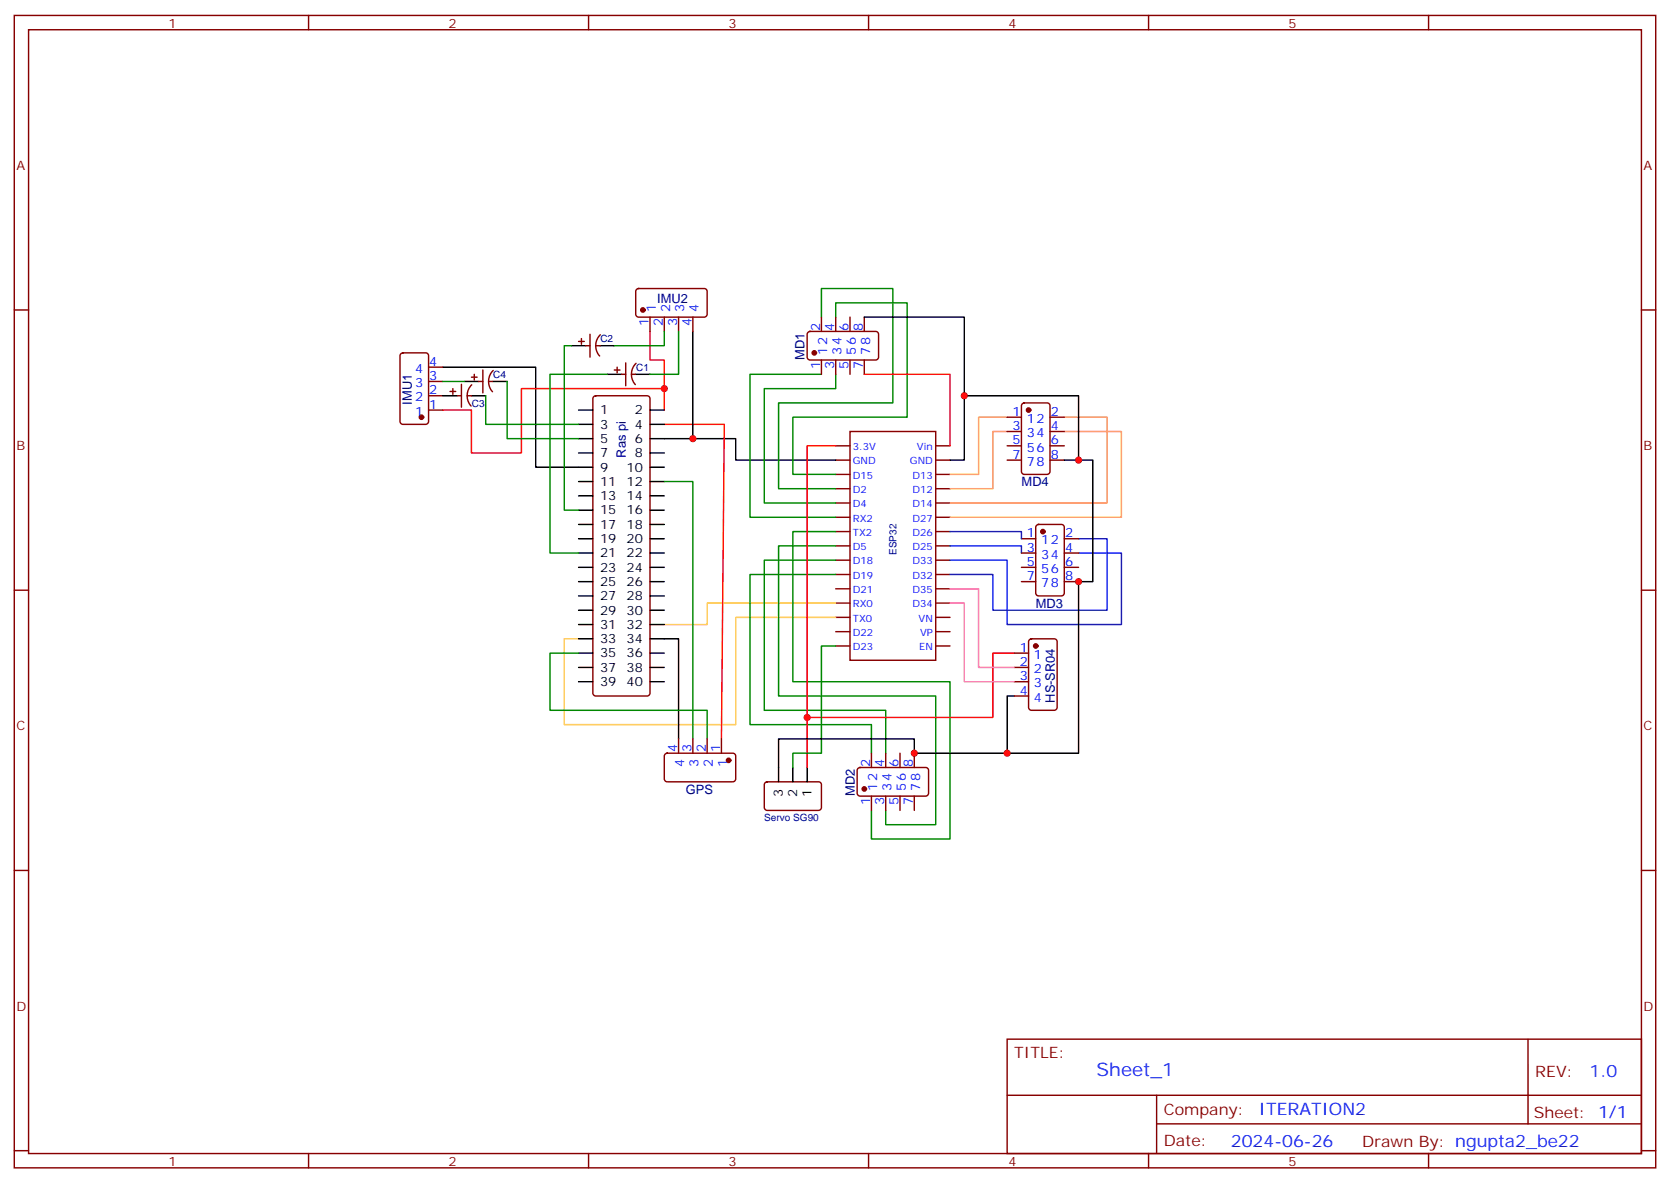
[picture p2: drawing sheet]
<svg xmlns="http://www.w3.org/2000/svg" width="412mm" height="292mm" viewBox="0 0 412 292" stroke-linecap="round" stroke-linejoin="round" font-family="sans-serif">
<g fill="none" stroke="#870000" stroke-width=".35">
<path d="M3.5 3.8h405.4v284.3h-405.4zM7.1 7.3h398.2v277.3h-398.2zM76.2 3.8v3.5M145.3 3.8v3.5M214.5 3.8v3.5M283.6 3.8v3.5M352.8 3.8v3.5M3.5 76.5h3.6M157.2 71.4l.5-.2h16.2a.71 .71 0 0 1 .7 .7v5.6a.76 .76 0 0 1-.7 .7h-16.2a.76 .76 0 0 1-.7-.7v-5.6zM160.5 78.2v3.6M164 78.2v3.6M167.6 78.2v3.6"/>
<path d="M171.1 78.2v3.6M202.8 78.2v3.6M206.4 78.2v3.6M209.9 78.2v3.6M213.4 78.2v3.6M405.3 76.5h3.6M99 87.3l.5-.2h5.6a.71 .71 0 0 1 .7 .7v16.2a.76 .76 0 0 1-.7 .7h-5.6a.76 .76 0 0 1-.7-.7v-16.2zM105.8 97.6h3.6M105.8 94.1h3.6M105.8 90.6h3.6M111.1 96.6h1.4M111.8 95.9v1.4"/>
<path d="M112.9 97.6h1M113.9 94.8v5.7M115.4 97.6h1M116.4 93.1h1.4M116.5 94.9a3.8 3.8 0 0 0-.2 5.3M117.1 92.4v1.4M118.2 94.1h1M119.2 91.3v5.6M120.6 94.1h1.1M121.8 91.4a3.8 3.8 0 0 0-.2 5.3M142.9 84.2h1.4M143.6 83.5v1.4"/>
<path d="M144.6 85.3h1.1M145.7 82.5v5.6M146.6 97.9l.5-.3h12.7a.71 .71 0 0 1 .7 .8v72.6a.76 .76 0 0 1-.7 .7h-12.7a.76 .76 0 0 1-.7-.7v-72.6zM147.1 85.3h1.1M148.2 82.6a3.8 3.8 0 0 0-.1 5.2M151.7 91.3h1.4M152.4 90.6v1.4M153.5 92.4h1M154.5 89.5v5.7M155.9 92.4h1.1M157.1 89.7a3.8 3.8 0 0 0-.2 5.2M199.6 82l.4-.2h16.3a.71 .71 0 0 1 .7 .7v5.6a.76 .76 0 0 1-.7 .7h-16.3a.76 .76 0 0 1-.7-.7v-5.6z"/>
<path d="M202.8 88.8v3.6M206.4 88.8v3.6M209.9 88.8v3.6M213.4 88.8v3.6M252.5 99.6l.4-.2h5.7a.71 .71 0 0 1 .7 .7v16.2a.76 .76 0 0 1-.7 .8h-5.7a.76 .76 0 0 1-.7-.8v-16.2zM105.8 101.2h3.6M206.4 117.1h3.5M206.4 113.5h3.5M206.4 110h3.5M209.9 106.5h21.2v56.4h-21.2zM231.1 117.1h3.5M231.1 113.5h3.5"/>
<path d="M231.1 110h3.5M248.7 113.5h3.5M248.7 110h3.5M248.7 102.9h3.5M248.7 106.5h3.5M259.3 113.5h3.5M259.3 110h3.5M259.3 102.9h3.5M259.3 106.5h3.5M206.4 138.2h3.5M206.4 134.7h3.5M206.4 131.2h3.5"/>
<path d="M206.4 127.6h3.5M206.4 124.1h3.5M206.4 120.6h3.5M231.1 138.2h3.5M231.1 134.7h3.5M231.1 131.2h3.5M231.1 127.6h3.5M231.1 124.1h3.5M231.1 120.6h3.5M252.2 132.9h3.6M252.2 136.5h3.6M252.2 140h3.6"/>
<path d="M256 129.6l.5-.2h5.6a.71 .71 0 0 1 .7 .7v16.2a.76 .76 0 0 1-.7 .7h-5.6a.76 .76 0 0 1-.7-.7v-16.2zM262.8 132.9h3.5M262.8 136.5h3.5M262.8 140h3.5M3.5 145.6h3.6M206.4 159.4h3.5M206.4 155.9h3.5M206.4 152.3h3.5M206.4 148.8h3.5M206.4 145.3h3.5M206.4 141.7h3.5M231.1 159.4h3.5"/>
<path d="M231.1 155.9h3.5M231.1 152.3h3.5M231.1 148.8h3.5M231.1 145.3h3.5M231.1 141.7h3.5M252.2 143.5h3.6M254.2 157.8l.5-.2h5.6a.71 .71 0 0 1 .8 .7v16.3a.76 .76 0 0 1-.8 .7h-5.6a.76 .76 0 0 1-.7-.7v-16.3zM262.8 143.5h3.5M405.3 145.6h3.6M250.5 161.1h3.5M250.5 164.7h3.5M250.5 168.2h3.5"/>
<path d="M250.5 171.7h3.5M164.3 186l.4-.2h16.3a.71 .71 0 0 1 .7 .7v5.7a.76 .76 0 0 1-.7 .7h-16.3a.76 .76 0 0 1-.7-.7v-5.7zM167.6 182.3v3.5M171.1 182.3v3.5M174.6 182.3v3.5M178.2 182.3v3.5M189 193.1l.4-.2h12.7a.71 .71 0 0 1 .7 .7v5.6a.76 .76 0 0 1-.7 .8h-12.7a.76 .76 0 0 1-.7-.8v-5.6zM211.9 189.6l.5-.2h16.2a.71 .71 0 0 1 .7 .7v5.6a.76 .76 0 0 1-.7 .7h-16.2a.76 .76 0 0 1-.7-.7v-5.6zM215.2 185.8v3.6M215.2 196.4v3.6M218.7 185.8v3.6M218.7 196.4v3.6"/>
<path d="M222.2 185.8v3.6M222.2 196.4v3.6M225.8 185.8v3.6M225.8 196.4v3.6M3.5 214.8h3.6M405.3 214.8h3.6M248.7 256.4h156.6v28.2h-156.6zM377.3 256.4v20.9M248.7 270.2h156.5M285.6 277.3h119.6M285.6 270.2v14.2M3.5 283.9h3.6"/>
<path d="M76.2 284.6v3.5M145.3 284.6v3.5M214.5 284.6v3.5M283.6 284.6v3.5M352.8 284.6v3.5M405.3 283.9h3.6"/>
</g>
<path d="M206.4 148.8h-31.8v5.3h-10.6M206.4 152.3h-24.7v26.5h-42.4v-21.2h3.6" fill="none" stroke="#fc3" stroke-width=".35"/>
<g fill="none" stroke="#000" stroke-width=".35">
<path d="M213.4 78.2h24.7v19.4M109.4 90.6h22.9v24.7h14.1M109.4 97.6h3.5M114.7 94.1h3.5M116.4 97.6h3.5M121.7 94.1h3.5M141.1 85.3h3.5M148.2 85.3h3.5M149.9 92.4h3.6M157 92.4h3.5M171.1 81.8v26.4M142.9 101.2h3.5"/>
<path d="M142.9 104.7h3.5M142.9 108.2h3.5M142.9 111.8h3.5M142.9 118.8h3.5M160.5 108.2h21.2v5.3h24.7M160.5 101.2h3.5M160.5 104.7h3.5M160.5 111.8h3.5M160.5 115.3h3.5M160.5 118.8h3.5M234.6 113.5h3.5v-15.9h28.2v15.9h-3.5M266.3 113.5h3.6v30h-3.6v42.3h-40.5v-3.5h-33.5v10.6"/>
<path d="M142.9 122.3h3.5M142.9 125.9h3.5M142.9 129.4h3.5M142.9 132.9h3.5M142.9 136.5h3.5M142.9 140h3.5M160.5 122.3h3.5M160.5 125.9h3.5M160.5 129.4h3.5M160.5 132.9h3.5M160.5 136.5h3.5M160.5 140h3.5"/>
<path d="M142.9 143.5h3.5M142.9 147h3.5M142.9 150.6h3.5M142.9 154.1h3.5M142.9 157.6h3.5M160.5 157.6h7.1v24.7M160.5 143.5h3.5M160.5 147h3.5M160.5 150.6h3.5M160.5 154.1h3.5M142.9 161.1h3.5M142.9 164.7h3.5"/>
<path d="M142.9 168.2h3.5M160.5 161.1h3.5M160.5 164.7h3.5M160.5 168.2h3.5M250.5 171.7h-1.8v14.1M195.8 189.4v3.5M199.3 189.4v3.5"/>
</g>
<path d="M248.7 102.9h-7v14.2h-7.1M248.7 106.5h-3.5v14.1h-10.6M262.8 102.9h10.6v21.2h-38.8M262.8 106.5h14.1v21.1h-42.3" fill="none" stroke="#f93" stroke-width=".35"/>
<g fill="none" stroke="#008700" stroke-width=".35">
<path d="M202.8 78.2v-7h17.7v28.2h-28.2v21.2h14.1M206.4 78.2v-3.5h17.6v28.2h-28.2v14.2h10.6M109.4 94.1h5.3M119.9 97.6v7.1h23M125.2 94.1v14.1h17.7M141.1 85.3h-1.8v40.6h3.6M149.9 92.4h-14.1v44.1h7.1M164 81.8v3.5h-12.3M167.6 81.8v10.6h-7.1M202.8 92.4h-17.6v35.2h21.2M206.4 92.4v3.5h-17.7v28.2h17.7M164 118.8h7.1v63.5"/>
<path d="M206.4 131.2h-10.6v37h38.8v38.8h-19.4v-7M206.4 134.7h-14.1v37h38.8v31.8h-12.4v-3.5M206.4 138.2h-17.7v37.1h30v10.5M206.4 141.7h-21.2v37.1h30v7M206.4 159.4h-3.6v26.4h-7v3.6M142.9 161.1h-7.1v14.2h38.8v7"/>
</g>
<path d="M160.5 81.8v7h3.5v12.4M164 95.9h-35.2v15.9h-12.4v-10.6h-7M213.4 92.4h21.2v17.6M164 104.7h14.9l-.7 77.6M206.4 110h-7.1v67h45.9v-15.9h5.3M199.3 177v12.4" fill="none" stroke="#f00" stroke-width=".35"/>
<path d="M234.6 134.7h17.6v1.8M234.6 131.2h17.6v1.7M266.3 132.9h7.1v17.7h-28.2v-8.9h-10.6M266.3 136.5h10.6v17.6h-28.2v-15.9h-14.1" fill="none" stroke="#03c" stroke-width=".35"/>
<g fill="#870000" stroke="#870000" stroke-width=".35">
<circle cx="104.1" cy="102.9" r=".53"/>
<circle cx="158.7" cy="76.5" r=".53"/>
<circle cx="179.9" cy="187.6" r=".53"/>
<circle cx="255.8" cy="159.4" r=".53"/>
<circle cx="213.4" cy="194.7" r=".53"/>
<circle cx="257.5" cy="131.2" r=".53"/>
<circle cx="254" cy="101.2" r=".53"/>
<circle cx="201.1" cy="87.1" r=".53"/>
</g>
<path d="M234.6 145.3h7.1v19.4h8.8M234.6 148.8h3.5v19.4h12.4" fill="none" stroke="#f3c" stroke-width=".35"/>
<g fill="#c00">
<circle cx="199.3" cy="177" r=".88"/>
<circle cx="225.8" cy="185.8" r=".88"/>
<circle cx="248.7" cy="185.8" r=".88"/>
<circle cx="171.1" cy="108.2" r=".88"/>
<circle cx="238.1" cy="97.6" r=".88"/>
<circle cx="266.3" cy="143.5" r=".88"/>
<circle cx="266.3" cy="113.5" r=".88"/>
<circle cx="164" cy="95.9" r=".88"/>
</g>
<text font-size="4.6" fill="#00f" x="270.8" y="265.4">Sheet_1</text>
<g font-size="4.2" fill="#00f">
<text x="392.5" y="265.7">1.0</text>
<text x="310.9" y="275.2">ITERATION2</text>
<text x="304" y="283">2024-06-26</text>
</g>
<g font-size="3.9" fill="#800">
<text x="250.5" y="261">TITLE:</text>
<text x="379.1" y="265.7">REV:</text>
<text x="287.4" y="275.2">Company:</text>
<text x="378.7" y="275.8">Sheet: 1/1</text>
<text x="287.4" y="282.9">Date:</text>
<text x="336.4" y="282.9">Drawn By: ngupta2_be22</text>
</g>
<g font-size="3.2" fill="#800">
<text x="41.6" y="6.8">1</text>
<text x="110.8" y="6.8">2</text>
<text x="179.9" y="6.8">3</text>
<text x="249.1" y="6.8">4</text>
<text x="318.2" y="6.8">5</text>
<text x="4.1" y="41.9">A</text>
<text x="405.9" y="41.9">A</text>
<text x="4.1" y="111.1">B</text>
<text x="405.9" y="111.1">B</text>
<text x="4.1" y="180.2">C</text>
<text x="405.9" y="180.2">C</text>
<text x="4.1" y="249.3">D</text>
<text x="405.9" y="249.3">D</text>
<text x="41.6" y="287.6">1</text>
<text x="110.8" y="287.6">2</text>
<text x="179.9" y="287.6">3</text>
<text x="249.1" y="287.6">4</text>
<text x="318.2" y="287.6">5</text>
</g>
<g font-size="3.2" fill="#00f">
<text x="161.9" y="76.9" transform="rotate(-90 161.9 76.9)">1</text>
<text x="165.5" y="76.9" transform="rotate(-90 165.5 76.9)">2</text>
<text x="169" y="76.9" transform="rotate(-90 169 76.9)">3</text>
<text x="172.5" y="76.9" transform="rotate(-90 172.5 76.9)">4</text>
<text x="160.2" y="80.4" transform="rotate(-90 160.2 80.4)">1</text>
<text x="163.7" y="80.4" transform="rotate(-90 163.7 80.4)">2</text>
<text x="167.2" y="80.4" transform="rotate(-90 167.2 80.4)">3</text>
<text x="170.7" y="80.4" transform="rotate(-90 170.7 80.4)">4</text>
<text x="202.5" y="81.6" transform="rotate(-90 202.5 81.6)">2</text>
<text x="206" y="81.6" transform="rotate(-90 206 81.6)">4</text>
<text x="209.5" y="81.6" transform="rotate(-90 209.5 81.6)">6</text>
<text x="213.1" y="81.6" transform="rotate(-90 213.1 81.6)">8</text>
<text x="204.3" y="87.5" transform="rotate(-90 204.3 87.5)">12</text>
<text x="207.8" y="87.5" transform="rotate(-90 207.8 87.5)">34</text>
<text x="211.3" y="87.5" transform="rotate(-90 211.3 87.5)">56</text>
<text x="214.8" y="87.5" transform="rotate(-90 214.8 87.5)">78</text>
<text x="102.5" y="95.5">3</text>
<text x="102.5" y="92">4</text>
<text x="106" y="93.8">3</text>
<text x="106" y="90.2">4</text>
<text x="202.5" y="91" transform="rotate(-90 202.5 91)">1</text>
<text x="206" y="91" transform="rotate(-90 206 91)">3</text>
<text x="209.5" y="91" transform="rotate(-90 209.5 91)">5</text>
<text x="213.1" y="91" transform="rotate(-90 213.1 91)">7</text>
<text x="102.5" y="99.1">2</text>
<text x="106" y="100.8">1</text>
<text x="106" y="97.3">2</text>
<text x="102.5" y="102.6">1</text>
<text x="250" y="102.6">1</text>
<text x="250" y="106.1">3</text>
<text x="253.5" y="104.4">12</text>
<text x="253.5" y="107.9">34</text>
<text x="259.5" y="106.1">4</text>
<text x="259.5" y="102.6">2</text>
<text x="250" y="109.6">5</text>
<text x="250" y="113.2">7</text>
<text x="253.5" y="111.4">56</text>
<text x="259.5" y="113.2">8</text>
<text x="259.5" y="109.6">6</text>
<text x="253.5" y="114.9">78</text>
<text x="253.6" y="132.6">1</text>
<text x="253.6" y="136.1">3</text>
<text x="257.1" y="134.3">12</text>
<text x="257.1" y="137.9">34</text>
<text x="263" y="136.1">4</text>
<text x="263" y="132.6">2</text>
<text x="253.6" y="139.6">5</text>
<text x="253.6" y="143.2">7</text>
<text x="257.1" y="141.4">56</text>
<text x="263" y="143.2">8</text>
<text x="263" y="139.6">6</text>
<text x="257.1" y="144.9">78</text>
<text x="251.8" y="160.8">1</text>
<text x="251.8" y="164.3">2</text>
<text x="251.8" y="167.9">3</text>
<text x="255.3" y="162.6">1</text>
<text x="255.3" y="166.1">2</text>
<text x="251.8" y="171.4">4</text>
<text x="255.3" y="169.6">3</text>
<text x="255.3" y="173.1">4</text>
<text x="167.2" y="185.7" transform="rotate(-90 167.2 185.7)">4</text>
<text x="170.7" y="185.7" transform="rotate(-90 170.7 185.7)">3</text>
<text x="174.3" y="185.7" transform="rotate(-90 174.3 185.7)">2</text>
<text x="177.8" y="185.7" transform="rotate(-90 177.8 185.7)">1</text>
<text x="169" y="189.2" transform="rotate(-90 169 189.2)">4</text>
<text x="172.5" y="189.2" transform="rotate(-90 172.5 189.2)">3</text>
<text x="176" y="189.2" transform="rotate(-90 176 189.2)">2</text>
<text x="179.6" y="189.2" transform="rotate(-90 179.6 189.2)">1</text>
<text x="214.8" y="189.2" transform="rotate(-90 214.8 189.2)">2</text>
<text x="218.4" y="189.2" transform="rotate(-90 218.4 189.2)">4</text>
<text x="221.9" y="189.2" transform="rotate(-90 221.9 189.2)">6</text>
<text x="225.4" y="189.2" transform="rotate(-90 225.4 189.2)">8</text>
<text x="216.6" y="195.1" transform="rotate(-90 216.6 195.1)">12</text>
<text x="220.1" y="195.1" transform="rotate(-90 220.1 195.1)">34</text>
<text x="223.7" y="195.1" transform="rotate(-90 223.7 195.1)">56</text>
<text x="227.2" y="195.1" transform="rotate(-90 227.2 195.1)">78</text>
<text x="214.8" y="198.6" transform="rotate(-90 214.8 198.6)">1</text>
<text x="218.4" y="198.6" transform="rotate(-90 218.4 198.6)">3</text>
<text x="221.9" y="198.6" transform="rotate(-90 221.9 198.6)">5</text>
<text x="225.4" y="198.6" transform="rotate(-90 225.4 198.6)">7</text>
</g>
<g font-size="3.2" fill="#000080">
<text x="162.3" y="74.7">IMU2</text>
<text x="198.7" y="88.8" transform="rotate(-90 198.7 88.8)">MD1</text>
<text x="101.7" y="99.8" transform="rotate(-90 101.7 99.8)">IMU1</text>
<text x="154.6" y="112.9" transform="rotate(-90 154.6 112.9)">Ras pi</text>
<text x="252.3" y="120">MD4</text>
<text x="255.8" y="149.9">MD3</text>
<text x="260.5" y="173.4" transform="rotate(-90 260.5 173.4)">HS-SR04</text>
<text x="169.4" y="195.8">GPS</text>
<text x="211.1" y="196.4" transform="rotate(-90 211.1 196.4)">MD2</text>
</g>
<g font-size="3.2">
<text x="148.2" y="102.2">1</text>
<text x="148.2" y="105.8">3</text>
<text x="156.7" y="102.2">2</text>
<text x="156.7" y="105.8">4</text>
<text x="148.2" y="109.3">5</text>
<text x="148.2" y="112.8">7</text>
<text x="156.7" y="109.3">6</text>
<text x="156.7" y="112.8">8</text>
<text x="148.2" y="116.3">9</text>
<text x="148.2" y="119.9">11</text>
<text x="154.7" y="116.3">10</text>
<text x="154.7" y="119.9">12</text>
<text x="148.2" y="123.4">13</text>
<text x="154.7" y="123.4">14</text>
<text x="148.2" y="126.9">15</text>
<text x="148.2" y="130.5">17</text>
<text x="154.7" y="126.9">16</text>
<text x="154.7" y="130.5">18</text>
<text x="148.2" y="134">19</text>
<text x="148.2" y="137.5">21</text>
<text x="154.7" y="134">20</text>
<text x="154.7" y="137.5">22</text>
<text x="148.2" y="141">23</text>
<text x="154.7" y="141">24</text>
<text x="148.2" y="144.6">25</text>
<text x="148.2" y="148.1">27</text>
<text x="154.7" y="144.6">26</text>
<text x="154.7" y="148.1">28</text>
<text x="148.2" y="151.6">29</text>
<text x="148.2" y="155.2">31</text>
<text x="154.7" y="151.6">30</text>
<text x="154.7" y="155.2">32</text>
<text x="148.2" y="158.7">33</text>
<text x="154.7" y="158.7">34</text>
<text x="148.2" y="162.2">35</text>
<text x="148.2" y="165.7">37</text>
<text x="154.7" y="162.2">36</text>
<text x="154.7" y="165.7">38</text>
<text x="148.2" y="169.3">39</text>
<text x="154.7" y="169.3">40</text>
<text x="193.3" y="196.7" transform="rotate(-90 193.3 196.7)">3</text>
<text x="196.8" y="196.7" transform="rotate(-90 196.8 196.7)">2</text>
<text x="200.4" y="196.7" transform="rotate(-90 200.4 196.7)">1</text>
</g>
<g font-size="2.5" fill="#000080">
<text x="148.3" y="84.5">C2</text>
<text x="121.8" y="93.3">C4</text>
<text x="157.1" y="91.5">C1</text>
<text x="116.5" y="100.3">C3</text>
<text x="221.4" y="137" transform="rotate(-90 221.4 137)">ESP32</text>
<text x="188.7" y="202.6">Servo SG90</text>
</g>
<g font-size="2.5" fill="#00f">
<text x="210.6" y="111.1">3.3V</text>
<text x="226.4" y="111.1">Vin</text>
<text x="210.6" y="118.1">D15</text>
<text x="210.6" y="114.6">GND</text>
<text x="224.7" y="114.6">GND</text>
<text x="225.3" y="118.1">D13</text>
<text x="210.6" y="125.2">D4</text>
<text x="210.6" y="121.6">D2</text>
<text x="225.3" y="125.2">D14</text>
<text x="225.3" y="121.6">D12</text>
<text x="210.6" y="128.7">RX2</text>
<text x="225.3" y="128.7">D27</text>
<text x="210.6" y="135.7">D5</text>
<text x="210.6" y="132.2">TX2</text>
<text x="225.3" y="135.7">D25</text>
<text x="225.3" y="132.2">D26</text>
<text x="210.6" y="139.3">D18</text>
<text x="210.6" y="142.8">D19</text>
<text x="225.3" y="139.3">D33</text>
<text x="225.3" y="142.8">D32</text>
<text x="210.6" y="149.9">RX0</text>
<text x="210.6" y="146.3">D21</text>
<text x="225.3" y="149.9">D34</text>
<text x="225.3" y="146.3">D35</text>
<text x="210.6" y="153.4">TX0</text>
<text x="226.8" y="153.4">VN</text>
<text x="210.6" y="160.4">D23</text>
<text x="210.6" y="156.9">D22</text>
<text x="227" y="160.4">EN</text>
<text x="227.2" y="156.9">VP</text>
</g>
</svg>
